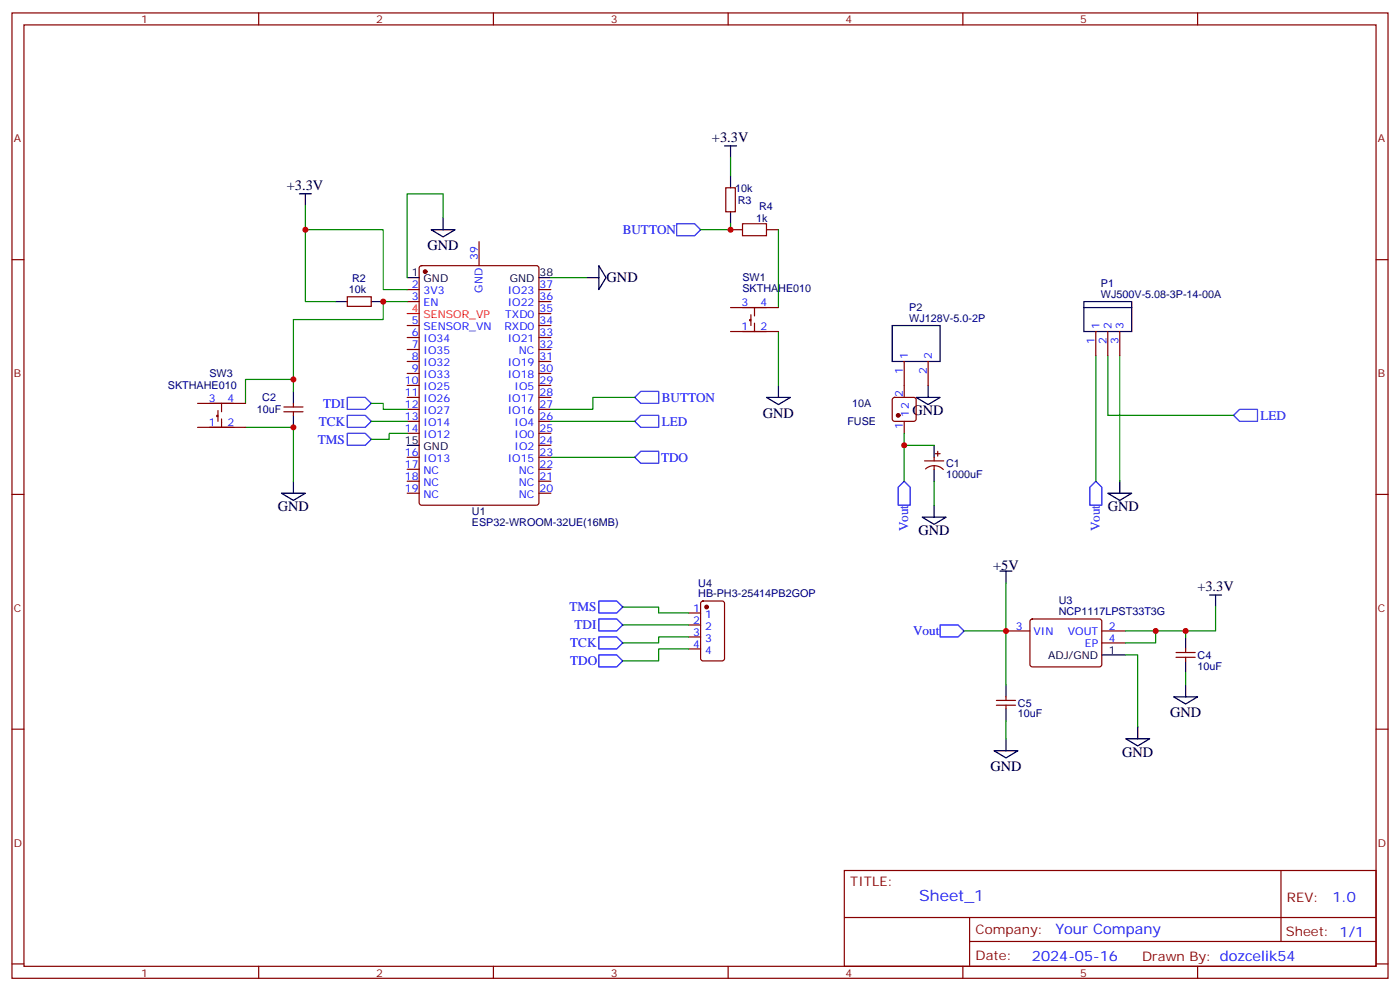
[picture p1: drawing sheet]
<svg xmlns="http://www.w3.org/2000/svg" width="412mm" height="292mm" viewBox="0 0 412 292" stroke-linecap="round" stroke-linejoin="round" font-family="sans-serif">
<g fill="none" stroke="#870000" stroke-width=".35">
<path d="M3.5 3.8h405.4v284.3h-405.4zM7.1 7.3h398.2v277.3h-398.2zM76.2 3.8v3.5M145.3 3.8v3.5M214.5 3.8v3.5M283.6 3.8v3.5M352.8 3.8v3.5M213.8 55.3h2.8v7.1h-2.8zM3.5 76.5h3.6M123.7 78.5l.5-.3h33.8l.7 .5v69.4l-.4 .6-34.1 .1-.7-.5v-69.3zM141.1 71.2v7M215.2 67.7h3.5"/>
<path d="M225.8 67.7h3.5M405.3 76.5h3.6M102.3 87.4h7.1v2.8h-7.1zM119.9 85.3h3.6M119.9 88.8h3.6M119.9 95.9h3.6M119.9 99.4h3.6M158.7 85.3h3.6M158.7 88.8h3.6M158.7 95.9h3.6M158.7 99.4h3.6M158.7 92.4h3.6"/>
<path d="M215.2 90.6h14.1M215.2 97.6h14.1M221.2 94.1h-.4v.4h.4M221.2 92.7v3.2M222.2 90.6v2.5M222.2 95.2v2.4M322.8 97.6v7.1M326.3 97.6v7.1M329.8 97.6v7.1M58.2 118.8h14.1M65.3 118.8v2.5M83.6 119.9h5.7"/>
<path d="M86.4 118.8v1.1M119.9 102.9h3.6M119.9 106.5h3.6M119.9 110h3.6M119.9 113.5h3.6M119.9 117.1h3.6M158.7 102.9h3.6M158.7 106.5h3.6M158.7 110h3.6M158.7 113.5h3.6M158.7 117.1h3.6M263.1 117.3l.4-.2h5.7l.5 .2 .2 .5v5.6l-.3 .5-.4 .2h-5.7l-.5-.2-.2-.5v-5.6z"/>
<path d="M266.3 106.5v10.6M273.4 106.5v7M58.2 125.9h14.1M64.2 122.3h-.3v.4h.3M64.2 120.9v3.2M65.3 123.4v2.5M83.6 121.3h5.7M86.4 121.3v1M119.9 120.6h3.6M119.9 124.1h3.6M119.9 127.6h3.6M119.9 134.7h3.6"/>
<path d="M119.9 138.2h3.6M158.7 120.6h3.6M158.7 124.1h3.6M158.7 127.6h3.6M158.7 134.7h3.6M158.7 138.2h3.6M158.7 131.2h3.6M266.3 124.1v3.5M272.3 135.7h5.7M272.6 138.1a3.8 3.8 0 0 1 5.3 .2M275.2 134.7v1M275.2 137.2v1"/>
<path d="M275.5 133.6h1.4M276.2 132.9v1.4M3.5 145.6h3.6M119.9 141.7h3.6M119.9 145.3h3.6M158.7 141.7h3.6M158.7 145.3h3.6M405.3 145.6h3.6M206.6 177.2l.5-.2h5.6l.7 .5v16.5l-.4 .6-5.9 .1-.7-.5v-16.5zM202.8 180.6h3.6M202.8 184.1h3.6M202.8 187.6h3.6"/>
<path d="M202.8 191.1h3.6M296.3 185.8h7.1M303.6 182.5l.5-.2 20 .1 .5 .6-.1 13-.7 .4h-20l-.4-.7v-12.7zM324.6 185.8h7M324.6 189.4h7M346.4 192.2h5.7M346.4 193.6h5.7M349.2 191.1v1.1M349.2 193.6v1.1M3.5 214.8h3.6M293.5 206.3h5.7M293.5 207.7h5.7"/>
<path d="M296.3 205.2v1.1M296.3 207.7v1.1M405.3 214.8h3.6M248.7 256.4h156.6v28.2h-156.6zM377.3 256.4v20.9M248.7 270.2h156.5M285.6 277.3h119.6M285.6 270.2v14.2M3.5 283.9h3.6M76.2 284.6v3.5M145.3 284.6v3.5M214.5 284.6v3.5"/>
<path d="M283.6 284.6v3.5M352.8 284.6v3.5M405.3 283.9h3.6"/>
</g>
<g fill="#870000" stroke="#870000" stroke-width=".35">
<circle cx="125.2" cy="80" r=".53"/>
<circle cx="208.1" cy="178.8" r=".53"/>
<circle cx="264.6" cy="122.3" r=".53"/>
</g>
<g fill="none" stroke="#000" stroke-width=".35">
<path d="M88.2 57.1h3.5M90 57.1v3.5M213.4 43h3.6M215.2 43v3.5M215.2 51.8v3.5M127 67.7h7.1l-3.6 2.1zM130.5 64.1v3.6M176.4 78.2l2.1 3.6-2.1 3.5zM215.2 62.4v3.5M98.8 88.8h3.5M109.4 88.8h3.5M119.9 81.8h3.6"/>
<path d="M158.7 81.8h3.6M172.9 81.8h3.5M262.8 95.9h14.1v10.6h-14.1zM319.3 90.6h14.1v7h-14.1zM319.3 90.6v-1.8h14.1v1.8M86.4 115.3v3.5M225.8 117.1h7l-3.5 2.1zM229.3 113.5v3.6M269.9 117.1h7l-3.5 2.1zM273.4 113.5v3.6M86.4 122.3v3.6M119.9 131.2h3.6"/>
<path d="M275.2 131.2v3.5M275.2 138.2v3.5M82.9 145.3h7.1l-3.6 2.1zM86.4 141.7v3.6M271.6 152.3h7.1l-3.5 2.1zM275.2 148.8v3.5M326.3 145.3h7.1l-3.6 2.1zM329.8 141.7v3.6M294.6 168.2h3.5M296.3 168.2v3.5M356.3 175.3h3.5M358.1 175.3v3.5"/>
<path d="M324.6 192.9h7M349.2 187.6v3.5M349.2 194.7v3.5M296.3 201.7v3.5M296.3 208.8v3.5M296.3 217.6v3.5M331.6 217.6h7.1l-3.6 2.1zM335.1 214.1v3.5M345.7 205.2h7.1l-3.6 2.2zM349.2 201.7v3.5M292.8 221.1h7.1l-3.6 2.1z"/>
</g>
<path d="M119.9 92.4h3.6" fill="none" stroke="#f00" stroke-width=".35"/>
<g fill="none" stroke="#00f" stroke-width=".35">
<path d="M199.3 65.9h5.3l1.8 1.8-1.8 1.7h-5.3zM102.3 117.1h5.3l1.8 1.7-1.8 1.8h-5.3zM187 117.1l1.7-1.8h5.3v3.5h-5.3zM102.3 127.6h5.3l1.8 1.8-1.8 1.8h-5.3zM102.3 122.3h5.3l1.8 1.8-1.8 1.8h-5.3zM187 124.1l1.7-1.8h5.3v3.6h-5.3zM187 134.7l1.7-1.8h5.3v3.6h-5.3zM363.4 122.3l1.7-1.7h5.3v3.5h-5.3zM266.3 141.7l1.8 1.8v5.3h-3.5v-5.3zM322.8 141.7l1.8 1.8v5.3h-3.6v-5.3zM176.4 177h5.3l1.7 1.8-1.7 1.8h-5.3zM176.4 187.6h5.3l1.7 1.8-1.7 1.7h-5.3z"/>
<path d="M176.4 182.3h5.3l1.7 1.8-1.7 1.7h-5.3zM176.4 192.9h5.3l1.7 1.8-1.7 1.7h-5.3zM276.9 184.1h5.3l1.8 1.7-1.8 1.8h-5.3z"/>
</g>
<g fill="none" stroke="#008700" stroke-width=".35">
<path d="M215.2 46.5v5.3M90 60.6v28.2h8.8M90 67.7h22.9v17.6h7M130.5 64.1v-7h-10.6v24.7M215.2 65.9v1.8h-8.8M229.3 67.7v22.9M119.9 88.8h-7v5.3h-26.5v17.7h-14.1v7M162.3 81.8h10.6M229.3 97.6v15.9M86.4 111.8v3.5M109.4 118.8h3.5v1.8h7M187 117.1h-12.4v3.5h-12.3"/>
<path d="M322.8 104.7v37M326.3 104.7v17.6h37.1M329.8 104.7v37M72.3 125.9h14.1v15.8M109.4 124.1h10.5M119.9 127.6h-5.2v1.8h-5.3M162.3 124.1h24.7M162.3 134.7h24.7M266.3 127.6v3.6h8.9M266.3 131.2v10.5M275.2 141.7v7.1M183.4 178.8h10.6v1.8h8.8"/>
<path d="M296.3 171.7v14.1M358.1 178.8v7h-26.5M183.4 184.1h19.4M202.8 187.6h-8.8v1.8h-10.6M202.8 191.1h-8.8v3.6h-10.6M284 185.8h12.3v15.9M331.6 192.9h3.5v21.2M340.4 185.8v3.6h-8.8M349.2 185.8v1.8M349.2 198.2v3.5M296.3 212.3v5.3"/>
</g>
<path d="M218.7 65.9h7.1v3.5h-7.1z" fill="none" stroke="#a10000" stroke-width=".35"/>
<g fill="#c00">
<circle cx="340.4" cy="185.8" r=".88"/>
<circle cx="90" cy="67.7" r=".88"/>
<circle cx="215.2" cy="67.7" r=".88"/>
<circle cx="296.3" cy="185.8" r=".88"/>
<circle cx="349.3" cy="185.8" r=".88"/>
<circle cx="112.9" cy="88.8" r=".88"/>
<circle cx="266.3" cy="131.2" r=".88"/>
<circle cx="86.4" cy="111.8" r=".88"/>
<circle cx="86.4" cy="125.9" r=".88"/>
</g>
<text font-size="4.6" fill="#00f" x="270.8" y="265.4">Sheet_1</text>
<g font-size="4.2">
<text x="209.7" y="41.8">+3.3V</text>
<text x="84.5" y="55.9">+3.3V</text>
<text x="125.9" y="73.7">GND</text>
<text x="178.7" y="83.2">GND</text>
<text x="224.7" y="123.1">GND</text>
<text x="268.8" y="122.3">GND</text>
<text x="81.8" y="150.6">GND</text>
<text x="326.3" y="150.6">GND</text>
<text x="270.6" y="157.6">GND</text>
<text x="292.6" y="167.9">+5V</text>
<text x="352.7" y="174.2">+3.3V</text>
<text x="344.7" y="211.3">GND</text>
<text x="291.7" y="227.2">GND</text>
<text x="330.6" y="222.9">GND</text>
</g>
<g font-size="4.2" fill="#00f">
<text x="392.5" y="265.7">1.0</text>
<text x="310.9" y="275.2">Your Company</text>
<text x="304" y="283">2024-05-16</text>
</g>
<g font-size="3.9" fill="#00f">
<text x="183.4" y="68.9">BUTTON</text>
<text x="194.9" y="118.4">BUTTON</text>
<text x="93.9" y="125.4">TCK</text>
<text x="95.2" y="120.1">TDI</text>
<text x="194.9" y="125.5">LED</text>
<text x="371.3" y="123.7">LED</text>
<text x="93.6" y="130.7">TMS</text>
<text x="194.7" y="135.9">TDO</text>
<text x="267.6" y="156.5" transform="rotate(-90 267.6 156.5)">Vout</text>
<text x="324" y="156.5" transform="rotate(-90 324 156.5)">Vout</text>
<text x="167.7" y="180">TMS</text>
<text x="169.2" y="185.3">TDI</text>
<text x="168" y="190.6">TCK</text>
<text x="269" y="187">Vout</text>
<text x="168" y="195.9">TDO</text>
</g>
<g font-size="3.9" fill="#800">
<text x="250.5" y="261">TITLE:</text>
<text x="379.1" y="265.7">REV:</text>
<text x="287.4" y="275.2">Company:</text>
<text x="378.7" y="275.8">Sheet: 1/1</text>
<text x="287.4" y="282.9">Date:</text>
<text x="336.4" y="282.9">Drawn By: dozcelik54</text>
</g>
<g font-size="3.2" fill="#800">
<text x="41.6" y="6.8">1</text>
<text x="110.8" y="6.8">2</text>
<text x="179.9" y="6.8">3</text>
<text x="249.1" y="6.8">4</text>
<text x="318.2" y="6.8">5</text>
<text x="4.1" y="41.9">A</text>
<text x="405.9" y="41.9">A</text>
<text x="4.1" y="111.1">B</text>
<text x="405.9" y="111.1">B</text>
<text x="4.1" y="180.2">C</text>
<text x="405.9" y="180.2">C</text>
<text x="4.1" y="249.3">D</text>
<text x="405.9" y="249.3">D</text>
<text x="41.6" y="287.6">1</text>
<text x="110.8" y="287.6">2</text>
<text x="179.9" y="287.6">3</text>
<text x="249.1" y="287.6">4</text>
<text x="318.2" y="287.6">5</text>
</g>
<g font-size="3.2" fill="#000080">
<text x="216.6" y="56.4">10k</text>
<text x="217.3" y="60">R3</text>
<text x="222.8" y="65.3">1k</text>
<text x="223.6" y="61.7">R4</text>
<text x="103.7" y="83.1">R2</text>
<text x="218.7" y="82.7">SW1</text>
<text x="102.7" y="86.4">10k</text>
<text x="218.7" y="85.9">SKTHAHE010</text>
<text x="324.3" y="87.8">WJ500V-5.08-3P-14-00A</text>
<text x="324.3" y="84.6">P1</text>
<text x="267.8" y="94.8">WJ128V-5.0-2P</text>
<text x="267.8" y="91.6">P2</text>
<text x="61.7" y="110.9">SW3</text>
<text x="49.4" y="114.7">SKTHAHE010</text>
<text x="77.3" y="118.2">C2</text>
<text x="251.1" y="120">10A</text>
<text x="75.6" y="121.8">10uF</text>
<text x="249.6" y="125.3">FUSE</text>
<text x="278.7" y="137.6">C1</text>
<text x="278.7" y="140.8">1000uF</text>
<text x="139" y="154.8">ESP32-WROOM-32UE(16MB)</text>
<text x="139" y="151.6">U1</text>
<text x="205.7" y="172.8">U4</text>
<text x="205.7" y="176">HB-PH3-25414PB2GOP</text>
<text x="311.9" y="177.9">U3</text>
<text x="311.9" y="181.2">NCP1117LPST33T3G</text>
<text x="352.8" y="197.2">10uF</text>
<text x="352.8" y="194.1">C4</text>
<text x="299.9" y="208.2">C5</text>
<text x="299.9" y="211.3">10uF</text>
</g>
<g font-size="3.2" fill="#00f">
<text x="140.8" y="76.5" transform="rotate(-90 140.8 76.5)">39</text>
<text x="121.3" y="84.9">2</text>
<text x="121.3" y="88.5">3</text>
<text x="124.8" y="86.7">3V3</text>
<text x="142.2" y="86.2" transform="rotate(-90 142.2 86.2)">GND</text>
<text x="149.6" y="86.7">IO23</text>
<text x="158.9" y="88.5">36</text>
<text x="158.9" y="84.9">37</text>
<text x="121.3" y="95.5">5</text>
<text x="124.8" y="90.2">EN</text>
<text x="148.9" y="93.8">TXD0</text>
<text x="149.6" y="90.2">IO22</text>
<text x="158.9" y="95.5">34</text>
<text x="158.9" y="92">35</text>
<text x="218.5" y="90.2">3</text>
<text x="224" y="90.2">4</text>
<text x="121.3" y="99.1">6</text>
<text x="124.8" y="97.3">SENSOR_VN</text>
<text x="124.8" y="100.8">IO34</text>
<text x="148.6" y="97.3">RXD0</text>
<text x="149.6" y="100.8">IO21</text>
<text x="158.9" y="99.1">33</text>
<text x="218.5" y="97.3">1</text>
<text x="224" y="97.3">2</text>
<text x="322.4" y="101.4" transform="rotate(-90 322.4 101.4)">1</text>
<text x="323.8" y="96.9" transform="rotate(-90 323.8 96.9)">1</text>
<text x="326" y="101.4" transform="rotate(-90 326 101.4)">2</text>
<text x="327.4" y="96.9" transform="rotate(-90 327.4 96.9)">2</text>
<text x="329.5" y="101.4" transform="rotate(-90 329.5 101.4)">3</text>
<text x="330.9" y="96.9" transform="rotate(-90 330.9 96.9)">3</text>
<text x="121.3" y="102.6">7</text>
<text x="121.3" y="106.1">8</text>
<text x="124.8" y="104.4">IO35</text>
<text x="124.8" y="107.9">IO32</text>
<text x="149.6" y="107.9">IO19</text>
<text x="152.9" y="104.4">NC</text>
<text x="158.9" y="106.1">31</text>
<text x="158.9" y="102.6">32</text>
<text x="267.4" y="105.8" transform="rotate(-90 267.4 105.8)">1</text>
<text x="274.5" y="105.8" transform="rotate(-90 274.5 105.8)">2</text>
<text x="119.3" y="113.2">10</text>
<text x="121.3" y="109.6">9</text>
<text x="124.8" y="111.4">IO33</text>
<text x="149.6" y="111.4">IO18</text>
<text x="158.9" y="113.2">29</text>
<text x="158.9" y="109.6">30</text>
<text x="266" y="110.3" transform="rotate(-90 266 110.3)">1</text>
<text x="273" y="110.3" transform="rotate(-90 273 110.3)">2</text>
<text x="61.5" y="118.5">3</text>
<text x="67" y="118.5">4</text>
<text x="119.3" y="116.7">11</text>
<text x="124.8" y="114.9">IO25</text>
<text x="124.8" y="118.5">IO26</text>
<text x="149.6" y="118.5">IO17</text>
<text x="151.6" y="114.9">IO5</text>
<text x="158.9" y="116.7">28</text>
<text x="266" y="116.9" transform="rotate(-90 266 116.9)">2</text>
<text x="61.5" y="125.5">1</text>
<text x="67" y="125.5">2</text>
<text x="119.3" y="120.2">12</text>
<text x="119.3" y="123.8">13</text>
<text x="124.8" y="122">IO27</text>
<text x="124.8" y="125.5">IO14</text>
<text x="149.6" y="122">IO16</text>
<text x="151.6" y="125.5">IO4</text>
<text x="158.9" y="123.8">26</text>
<text x="158.9" y="120.2">27</text>
<text x="267.8" y="122.8" transform="rotate(-90 267.8 122.8)">12</text>
<text x="119.3" y="127.3">14</text>
<text x="124.8" y="129">IO12</text>
<text x="151.6" y="129">IO0</text>
<text x="158.9" y="130.8">24</text>
<text x="158.9" y="127.3">25</text>
<text x="266" y="126.3" transform="rotate(-90 266 126.3)">1</text>
<text x="119.3" y="134.3">16</text>
<text x="119.3" y="137.9">17</text>
<text x="124.8" y="136.1">IO13</text>
<text x="149.6" y="136.1">IO15</text>
<text x="151.6" y="132.6">IO2</text>
<text x="158.9" y="137.9">22</text>
<text x="158.9" y="134.3">23</text>
<text x="119.3" y="141.4">18</text>
<text x="124.8" y="139.6">NC</text>
<text x="124.8" y="143.2">NC</text>
<text x="152.9" y="143.2">NC</text>
<text x="152.9" y="139.6">NC</text>
<text x="158.9" y="141.4">21</text>
<text x="119.3" y="144.9">19</text>
<text x="124.8" y="146.7">NC</text>
<text x="152.9" y="146.7">NC</text>
<text x="158.9" y="144.9">20</text>
<text x="204.2" y="180.2">1</text>
<text x="204.2" y="183.7">2</text>
<text x="207.7" y="182">1</text>
<text x="207.7" y="185.5">2</text>
<text x="299.3" y="185.5">3</text>
<text x="326.7" y="185.5">2</text>
<text x="204.2" y="187.3">3</text>
<text x="204.2" y="190.8">4</text>
<text x="207.7" y="189">3</text>
<text x="304.4" y="186.9">VIN</text>
<text x="314.6" y="186.9">VOUT</text>
<text x="319.6" y="190.4">EP</text>
<text x="326.7" y="189">4</text>
<text x="207.7" y="192.5">4</text>
</g>
<g font-size="3.2">
<text x="121.3" y="81.4">1</text>
<text x="124.8" y="83.2">GND</text>
<text x="150.2" y="83.2">GND</text>
<text x="158.9" y="81.4">38</text>
<text x="119.3" y="130.8">15</text>
<text x="124.8" y="132.6">GND</text>
<text x="308.7" y="194">ADJ/GND</text>
<text x="326.7" y="192.5">1</text>
</g>
<g font-size="3.2" fill="#f00">
<text x="121.3" y="92">4</text>
<text x="124.8" y="93.8">SENSOR_VP</text>
</g>
</svg>
